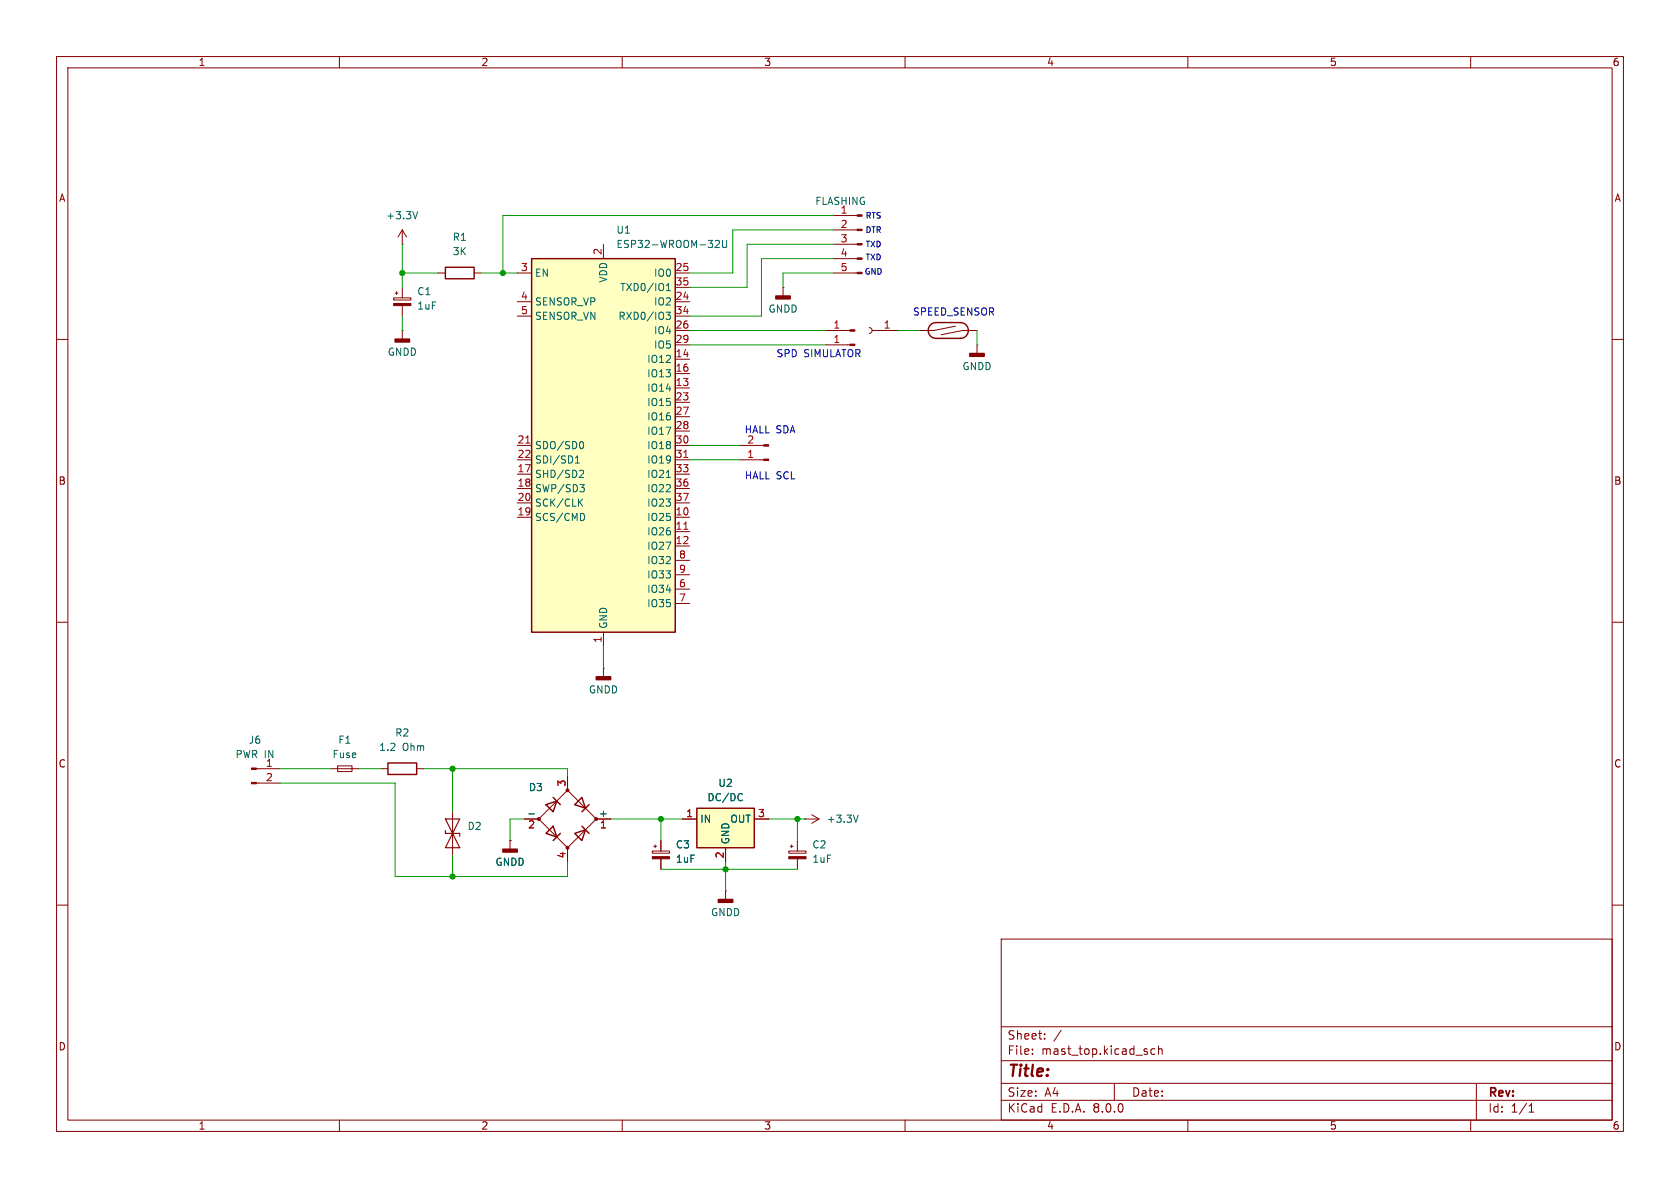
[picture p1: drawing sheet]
<svg xmlns="http://www.w3.org/2000/svg" width="297mm" height="210mm" viewBox="0 0 297 210" stroke-linecap="round" stroke-linejoin="round" font-family="sans-serif">
<g fill="none" stroke="#840000" stroke-width=".18">
<path d="M10 10h277v190h-277zM12 12h273v186h-273zM60 10v2M110 10v2M160 10v2M210 10v2M260 10v2M10 60h2M138.4 50.8h.1M138.4 50.8v1.5M146 58.4h4.3M153.7 57.9l.3 .2 .2 .3-.2 .4-.3 .1"/>
<path d="M154.2 58.4h4.5M168.9 57.7l-3.8 .7h-2.5M172.7 58.4h-2.5l-3.8 .8M285 60h2M130.8 78.7h4.2M146 61h4.3M172.7 61h.1M172.7 61v1.5M130.8 81.3h4.2M10 110h2M285 110h2M58.4 135.9h5.1"/>
<path d="M59.7 135.4h2.5v1h-2.5zM10 160h2M80 143.5v7.6M90.2 148.6h.1M90.2 148.6v1.5M115.3 150.4h3.1v.4h-3.1zM115.6 149.6h.5M115.8 149.4v.5M116.8 148.6v1.8M116.8 151.8v1.9M128.3 157.5h.1M128.3 157.5v1.5"/>
<path d="M285 160h2M177 166h108v32h-108zM60 198v2M110 198v2M160 198v2M177 194.5h108M177 191.5h108M177 187.5h108M177 181.5h108M182.5 186.3v.1M182.5 185.5v.1M184.7 183.6v.1"/>
<path d="M184.7 182.8v.1M187.6 182.1l-1.3 2M197 191.5v3M204.2 185.5l-.5-.1-.2 .3v.4l.1 .2h.6M204.8 185.5l.2-.1 .4 .1 .1 .9M204.8 184.9v1.5M210 198v2M260 198v2M261 191.5v6.5M270.3 196.6h.9M270.3 195.5l.4-.4v1.5"/>
</g>
<g fill="#840000" stroke="#840000" stroke-width=".25">
<path d="M171.4 62.5h2.6v.5h-2.6z"/>
<path d="M88.9 150.1h2.5v.5h-2.5z"/>
<path d="M137.2 52.3h2.5v.5h-2.5z"/>
<path d="M127 159h2.5v.5h-2.5z"/>
</g>
<path d="M78.7 144.8h2.6l-1.3 2.5zM78.7 146.8v.5h2.6v.5M80 147.3l1.3 2.6h-2.6z" fill="none" stroke="#840000" stroke-width=".2"/>
<g fill="#840000" stroke="#840000" stroke-width=".18">
<path d="M150.3 58.3h.8v.2h-.8z"/>
<path d="M150.3 60.8h.8v.3h-.8z"/>
<path d="M115.3 151.4h3.1v.4h-3.1z"/>
<path d="M135 78.6h.9v.3h-.9z"/>
<path d="M135 81.2h.9v.2h-.9z"/>
</g>
<path d="M169.8 59.8a1.4 1.4 0 0 0 1.4-1.4 1.4 1.4 0 0 0-1.4-1.4h-4.3a1.4 1.4 0 0 0-1.4 1.4 1.4 1.4 0 0 0 1.4 1.4h4.4" fill="none" stroke="#840000" stroke-width=".25"/>
<path d="M123.2 142.9h10.1v7h-10.1z" fill="#ffffc2"/>
<path d="M123.2 142.9h10.1v7h-10.1z" fill="none" stroke="#840000" stroke-width=".25"/>
<path d="M71.1 43.2h.1M71.1 40.6l-.7 1.3M71.1 40.6v2.6M71.1 40.6l.8 1.3M45.3 138.4h4.2M45.3 135.9h4.2M120.6 144.8h2.6M128.3 149.9v2.5M133.3 144.8h2.6" fill="none" stroke="#840000" stroke-width=".18"/>
<path d="M73.8 37.4l-.4 1.3M131 140.3l.2 .1M131.2 141.4l-.2 .1" fill="none" stroke="#006464" stroke-width=".18"/>
<g fill="#840000" stroke="#840000" stroke-width=".18">
<path d="M44.4 138.3h.9v.3h-.9z"/>
<path d="M44.4 135.8h.9v.2h-.9z"/>
</g>
<path d="M94 45.7h25.4v66.1h-25.4z" fill="#ffffc2"/>
<path d="M78.7 47.2h5.1v2.1h-5.1zM94 45.7h25.4v66.1h-25.4zM68.6 134.9h5.1v2h-5.1zM96.5 142.2l1.9-.6-.6 1.9zM96.5 147.3l1.3-1.2 .6 1.9zM97.8 141l1.3 1.2M99.1 147.3l-1.3 1.3M101.6 142.2l1.3-1.2 .6 1.9zM101.6 147.3l1.9-.6-.6 1.9zM102.9 146.1l1.2 1.2M104.1 142.2l-1.2 1.3" fill="none" stroke="#840000" stroke-width=".25"/>
<g fill="none" stroke="#840000" stroke-width=".18">
<path d="M147.3 38.1h4.2M69.6 52.7h3v.3h-3zM69.8 51.8h.6M70.1 51.6v.5M71.1 58.4h.1M71.1 50.8v1.9M71.1 54v1.9M71.1 58.4v1.5M77.5 48.3h1.2M83.8 48.3h1.3M91.4 53.3h2.6M91.4 48.3h2.6"/>
<path d="M91.4 55.9h2.6M106.7 43.2v2.5M119.4 53.3h2.5M119.4 48.3h2.5M119.4 58.4h2.5M119.4 55.9h2.5M119.4 50.8h2.5M147.3 48.3h4.2M147.3 45.7h4.2M147.3 43.2h4.2M147.3 40.6h4.2M91.4 78.7h2.6"/>
<path d="M119.4 68.6h2.5M119.4 63.5h2.5M119.4 66h2.5M119.4 78.7h2.5M119.4 71.1h2.5M119.4 73.7h2.5M119.4 76.2h2.5M119.4 61h2.5M91.4 91.4h2.6M91.4 83.8h2.6M91.4 86.4h2.6M91.4 88.9h2.6"/>
<path d="M91.4 81.3h2.6M119.4 91.4h2.5M119.4 94h2.5M119.4 96.5h2.5M119.4 83.8h2.5M119.4 86.4h2.5M119.4 88.9h2.5M119.4 81.3h2.5M119.4 99.1h2.5M106.7 118.1h.1M106.7 111.8v2.5M106.7 118.1v1.5"/>
<path d="M119.4 104.1h2.5M119.4 106.7h2.5M119.4 101.6h2.5M67.3 135.9h1.3M73.7 135.9h1.2M100.3 139.7l5.1 5.1-5.1 5.1-5.1-5.1zM100.3 137.2v2.5M90.2 148.6h.1M92.7 144.8h2.5M100.3 149.9v2.5M105.4 144.8h2.5M116.8 148.6v1.8"/>
<path d="M116.8 151.8v1.9M120.6 144.8h2.6M128.3 149.9v2.5M133.3 144.8h2.6M139.4 150.4h3.1v.4h-3.1zM139.7 149.6h.5M140 149.4v.5M141 148.6v1.8M141 151.8v1.9M142.2 144.8h.1M142.2 144.8h2.6M143.5 144l1.3 .8"/>
<path d="M144.8 144.8l-1.3 .7"/>
</g>
<path d="M93 78.3h.7M120.9 93.6h.7M120.9 80.9h.7" fill="none" stroke="#a90000" stroke-width=".18"/>
<g fill="none" stroke="#006464" stroke-width=".18">
<path d="M117.7 55.2h.8l-.4 .5 .4 .1v.5l-.2 .2-.5-.1M117.8 51.4h.7M117.8 50.5l.4-.4v1.3M126.5 42.6l.4-.1 .3 .4-.8 .9h.8M127.7 42.5v1l.3 .3 .3-.1 .2-.2v-1M102.8 78a.68 .68 0 0 1 .4 .7 .68 .68 0 0 1-.4 .6M101.7 81.9h.8M101.7 81l.4-.4v1.3M102.5 88.8l.5 .7M102.5 85.7h.8l-.4 .5 .3 .1 .1 .4-.2 .2h-.4M102.6 83.1l.5 .1 .1 .3-.8 .9h.8M103 88.2l-.7 .7"/>
<path d="M103.1 90.8l.3 .5-.3 .7M117.8 84.4h.7M93.5 143.9h1M131 140.3l.2 .1M131.2 141.4l-.2 .1M151.7 144.1l-.4 1.3"/>
</g>
<g fill="#840000" stroke="#840000" stroke-width=".25">
<path d="M105.4 119.6h2.5v.5h-2.5z"/>
<path d="M69.8 59.9h2.6v.6h-2.6z"/>
</g>
<g fill="#840000" stroke="#840000" stroke-width=".18">
<path d="M69.6 53.6h3v.4h-3z"/>
<path d="M151.5 48.1h.9v.3h-.9z"/>
<path d="M151.5 45.6h.9v.2h-.9z"/>
<path d="M151.5 43.1h.9v.2h-.9z"/>
<path d="M151.5 40.5h.9v.3h-.9z"/>
<path d="M151.5 38h.9v.2h-.9z"/>
<path d="M139.4 151.4h3.1v.4h-3.1z"/>
<circle cx="95.2" cy="144.8" r=".25"/>
<circle cx="100.3" cy="149.9" r=".25"/>
<circle cx="100.3" cy="139.7" r=".25"/>
<circle cx="105.4" cy="144.8" r=".25"/>
</g>
<g fill="none" stroke="#009600" stroke-width=".18">
<path d="M147.3 38.1h-58.4v10.2M71.1 48.3h6.4M71.1 43.2v7.6M71.1 55.9v2.5M85.1 48.3h6.3M121.9 58.4h24.1M147.3 45.7h-12.7v10.2h-12.7M147.3 40.6h-17.8v7.7h-7.6M147.3 43.2h-15.2v7.6h-10.2M147.3 48.3h-8.9v2.5M158.7 58.4h3.9M172.7 58.4v2.6"/>
<path d="M121.9 78.7h8.9M121.9 61h24.1M121.9 81.3h8.9M106.7 114.3v3.8M49.5 138.4h20.3v16.5h30.5v-2.5M49.5 135.9h8.9M63.5 135.9h3.8M74.9 135.9h25.4v1.3M80 135.9v7.6M80 151.1v3.8M92.7 144.8h-2.5v3.8M107.9 144.8h12.7"/>
<path d="M116.8 153.7h24.2M116.8 144.8v3.8M128.3 152.4v5.1M135.9 144.8h6.3M141 144.8v3.8"/>
</g>
<g fill="#009600" stroke="#009600" stroke-width=".18">
<circle cx="71.1" cy="48.3" r=".46"/>
<circle cx="88.9" cy="48.3" r=".46"/>
<circle cx="141" cy="144.8" r=".46"/>
<circle cx="116.8" cy="144.8" r=".46"/>
<circle cx="80" cy="135.9" r=".46"/>
<circle cx="128.3" cy="153.7" r=".46"/>
<circle cx="80" cy="154.9" r=".46"/>
</g>
<text font-size="2.8" fill="#840000" x="178" y="190.9">Title:</text>
<g font-size="2.1" fill="#840000">
<text x="178" y="184">Sheet:</text>
<text x="178" y="186.7">File:</text>
<text x="184.1" y="186.7">mast_top.kicad_sch</text>
<text x="178" y="196.9">KiCad</text>
<text x="178" y="194.1">Size:</text>
<text x="184.7" y="194.1">A4</text>
<text x="185.7" y="196.9">E.D.A.</text>
<text x="193.3" y="196.9">8.0.0</text>
<text x="200" y="194.1">Date:</text>
<text x="263" y="194.3">Rev:</text>
<text x="263" y="196.9">Id:</text>
<text x="267.1" y="196.9">1/1</text>
</g>
<g font-size="1.8" fill="#840000">
<text x="35" y="11.9">1</text>
<text x="85" y="11.9">2</text>
<text x="135" y="11.9">3</text>
<text x="185" y="11.9">4</text>
<text x="235" y="11.9">5</text>
<text x="285" y="11.9">6</text>
<text x="10.3" y="35.9">A</text>
<text x="285.3" y="35.9">A</text>
<text x="10.3" y="85.9">B</text>
<text x="285.3" y="85.9">B</text>
<text x="10.3" y="135.9">C</text>
<text x="285.3" y="135.9">C</text>
<text x="10.3" y="185.9">D</text>
<text x="285.3" y="185.9">D</text>
<text x="35" y="199.9">1</text>
<text x="85" y="199.9">2</text>
<text x="135" y="199.9">3</text>
<text x="185" y="199.9">4</text>
<text x="235" y="199.9">5</text>
<text x="285" y="199.9">6</text>
</g>
<g font-size="1.8" fill="#006464">
<text x="68.2" y="39">+3.3V</text>
<text x="108.9" y="41.5">U1</text>
<text x="144" y="36.4">FLASHING</text>
<text x="148.5" y="37.8">1</text>
<text x="79.9" y="42.8">R1</text>
<text x="79.9" y="45.3">3K</text>
<text x="108.9" y="44">ESP32-WROOM-32U</text>
<text x="73.7" y="52.4">C1</text>
<text x="94.5" y="49.1">EN</text>
<text x="107.5" y="50.1" transform="rotate(-90 107.5 50.1)">VDD</text>
<text x="109.5" y="51.7">TXD0/IO1</text>
<text x="115.5" y="49.1">IO0</text>
<text x="73.7" y="54.9">1uF</text>
<text x="94.5" y="54.2">SENSOR_VP</text>
<text x="94.5" y="56.7">SENSOR_VN</text>
<text x="109.2" y="56.7">RXD0/IO3</text>
<text x="115.5" y="54.2">IO2</text>
<text x="115.5" y="59.3">IO4</text>
<text x="135.8" y="55.5">GNDD</text>
<text x="68.4" y="63.1">GNDD</text>
<text x="114.3" y="64.4">IO12</text>
<text x="115.5" y="61.8">IO5</text>
<text x="170" y="65.6">GNDD</text>
<text x="114.3" y="69.4">IO14</text>
<text x="114.3" y="66.9">IO13</text>
<text x="114.3" y="72">IO15</text>
<text x="114.3" y="74.5">IO16</text>
<text x="114.3" y="77.1">IO17</text>
<text x="94.5" y="79.6">SDO/SD0</text>
<text x="94.5" y="82.1">SDI/SD1</text>
<text x="114.3" y="79.6">IO18</text>
<text x="114.3" y="82.1">IO19</text>
<text x="94.5" y="84.7">SHD/SD2</text>
<text x="94.5" y="87.2">SWP/SD3</text>
<text x="94.5" y="89.8">SCK/CLK</text>
<text x="114.3" y="84.7">IO21</text>
<text x="114.3" y="87.2">IO22</text>
<text x="114.3" y="89.8">IO23</text>
<text x="94.5" y="92.3">SCS/CMD</text>
<text x="114.3" y="92.3">IO25</text>
<text x="114.3" y="94.8">IO26</text>
<text x="114.3" y="97.4">IO27</text>
<text x="114.3" y="99.9">IO32</text>
<text x="114.3" y="105">IO34</text>
<text x="114.3" y="107.5">IO35</text>
<text x="114.3" y="102.5">IO33</text>
<text x="107.5" y="111.3" transform="rotate(-90 107.5 111.3)">GND</text>
<text x="104" y="122.8">GNDD</text>
<text x="43.9" y="131.7">J6</text>
<text x="59.7" y="131.7">F1</text>
<text x="69.8" y="130.4">R2</text>
<text x="41.5" y="134.2">PWR IN</text>
<text x="58.7" y="134.2">Fuse</text>
<text x="66.9" y="132.9">1.2</text>
<text x="71.1" y="132.9">Ohm</text>
<text x="93.4" y="140.1">D3</text>
<text x="125" y="141.8">DC/DC</text>
<text x="126.9" y="139.3">U2</text>
<text x="82.6" y="146.9">D2</text>
<text x="105.8" y="144.5">+</text>
<text x="123.7" y="145.6">IN</text>
<text x="129" y="145.6">OUT</text>
<text x="129.1" y="149.4" transform="rotate(-90 129.1 149.4)">GND</text>
<text x="146.1" y="145.6">+3.3V</text>
<text x="87.5" y="153.3">GNDD</text>
<text x="119.4" y="150.2">C3</text>
<text x="119.4" y="152.7">1uF</text>
<text x="143.5" y="150.2">C2</text>
<text x="143.5" y="152.7">1uF</text>
<text x="125.6" y="162.2">GNDD</text>
</g>
<g font-size="1.8" fill="#a90000">
<text x="148.5" y="40.4">2</text>
<text x="106.4" y="45.2" transform="rotate(-90 106.4 45.2)">2</text>
<text x="148.5" y="42.9">3</text>
<text x="148.5" y="45.5">4</text>
<text x="92" y="48">3</text>
<text x="92" y="53.1">4</text>
<text x="119.3" y="53.1">24</text>
<text x="119.3" y="48">25</text>
<text x="119.3" y="50.5">35</text>
<text x="148.5" y="48">5</text>
<text x="92" y="55.6">5</text>
<text x="119.3" y="58.2">26</text>
<text x="119.3" y="55.6">34</text>
<text x="147.2" y="58.2">1</text>
<text x="156.1" y="58.2">1</text>
<text x="119.3" y="63.2">14</text>
<text x="119.3" y="65.8">16</text>
<text x="119.3" y="60.7">29</text>
<text x="147.2" y="60.7">1</text>
<text x="119.3" y="68.3">13</text>
<text x="119.3" y="70.9">23</text>
<text x="119.3" y="73.4">27</text>
<text x="119.3" y="75.9">28</text>
<text x="91.4" y="83.6">17</text>
<text x="91.4" y="78.5">21</text>
<text x="91.4" y="81">22</text>
<text x="119.3" y="78.5">30</text>
<text x="119.3" y="81">31</text>
<text x="119.3" y="83.6">33</text>
<text x="132" y="81">1</text>
<text x="132" y="78.5">2</text>
<text x="91.4" y="86.1">18</text>
<text x="91.4" y="88.6">20</text>
<text x="119.3" y="86.1">36</text>
<text x="119.3" y="88.6">37</text>
<text x="91.4" y="91.2">19</text>
<text x="119.3" y="91.2">10</text>
<text x="119.3" y="93.7">11</text>
<text x="119.3" y="96.3">12</text>
<text x="119.9" y="98.8">8</text>
<text x="119.9" y="101.3">9</text>
<text x="119.9" y="103.9">6</text>
<text x="119.9" y="106.4">7</text>
<text x="106.4" y="113.7" transform="rotate(-90 106.4 113.7)">1</text>
<text x="46.9" y="135.6">1</text>
<text x="46.9" y="138.2">2</text>
<text x="100.1" y="139.1" transform="rotate(-90 100.1 139.1)">3</text>
<text x="93.3" y="146.8">2</text>
<text x="106" y="146.8">1</text>
<text x="121.2" y="144.5">1</text>
<text x="133.9" y="144.5">3</text>
<text x="100.1" y="151.8" transform="rotate(-90 100.1 151.8)">4</text>
<text x="128" y="151.8" transform="rotate(-90 128 151.8)">2</text>
</g>
<g font-size="1.8" fill="#0000c2">
<text x="161.3" y="56">SPEED_SENSOR</text>
<text x="137.2" y="63.4">SPD</text>
<text x="142.1" y="63.4">SIMULATOR</text>
<text x="131.5" y="76.8">HALL SDA</text>
<text x="131.6" y="84.9">HALL SCL</text>
</g>
<g font-size="1.4" fill="#0000c2">
<text x="152.9" y="41.4">DTR</text>
<text x="152.9" y="38.8">RTS</text>
<text x="152.9" y="43.9">TXD</text>
<text x="152.9" y="46.2">TXD</text>
<text x="152.8" y="48.7">GND</text>
</g>
</svg>
